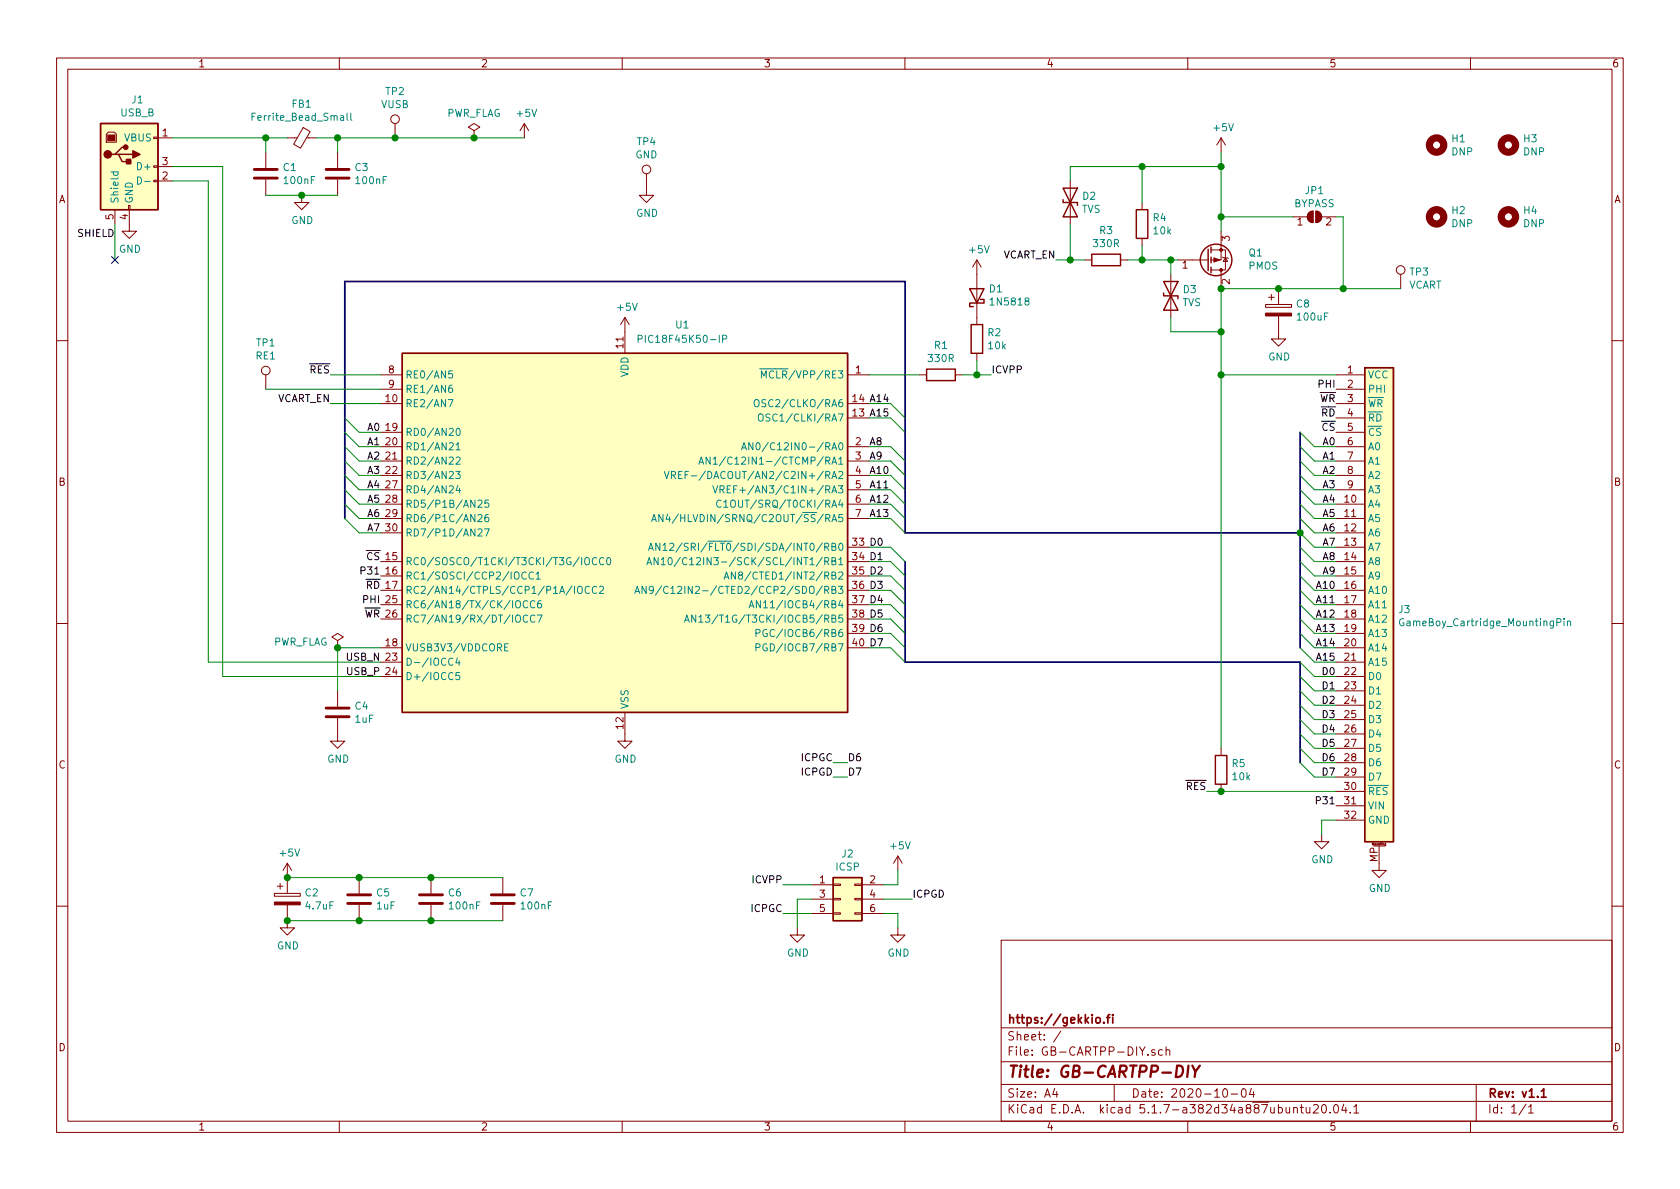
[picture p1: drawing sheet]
<svg xmlns="http://www.w3.org/2000/svg" width="297mm" height="210mm" viewBox="0 0 297 210" stroke-linecap="round" stroke-linejoin="round" font-family="sans-serif">
<g fill="none" stroke="#840000" stroke-width=".18">
<path d="M10 10.3h277v189.9h-277zM12 12.2h273v186.1h-273zM60 10.3v1.9M110 10.3v1.9M160 10.3v1.9M210 10.3v1.9M260 10.3v1.9M19.2 23.4h1l.4 .3v1.4h-1.8v-1.4zM20.3 37.1v2.5M22.7 36.3h.3v.8h-.3zM22.9 37.1v3.8h1.2l-1.2 1.3-1.3-1.3h1.3M27.2 31.9h.7v.2h-.7z"/>
<path d="M27.2 29.3h.7v.3h-.7zM27.2 24.3h.7v.2h-.7zM27.9 24.4h2.6M27.9 32h2.6M27.9 29.5h2.6M47 26.9v2.8M47 31.7v2.8M50.8 24.4h1.8M53.3 34.5v1.3h1.3l-1.3 1.3-1.2-1.3h1.2M53.6 22.5l1.2 .8-1.7 2.9-1.2-.7zM54.2 24.4h1.7M59.7 26.9v2.8"/>
<path d="M59.7 31.7v2.8M69.8 21.8v2.6M83.8 23.1l1-.6-1-.7-1 .7 1 .6v1.3M83.8 24.4h.1M92.7 21.8l-.8 1.3M92.7 21.8v2.6M92.7 21.8l.8 1.3M114.3 30.7v3.8h1.3l-1.3 1.3-1.3-1.3h1.3M189.2 32v7.6M201.9 35.8v1.3M215.9 24.4v2.5M215.9 24.4l-.8 1.2"/>
<path d="M215.9 24.4l.8 1.2M228.6 38.3h2.5M231.4 37.7l.4-.3 .4-.1v2.1a1.03 1.03 0 0 1-1-.6 1.03 1.03 0 0 1 .2-1.1zM232.7 37.3a1.02 1.02 0 0 1 1 1 1.02 1.02 0 0 1-1 1.1zM233.7 38.3h2.5M110.5 56.1l-.8 1.3M110.5 56.1v6.4M110.5 56.1l.8 1.3M172.7 46v11.4M172.7 46l-.7 1.2M172.7 46l.8 1.2M191.8 46h1.2"/>
<path d="M198.1 46h1.3M201.9 42.2v1.2M207 48.5v7.6M208.3 46h5.3M214.1 44.2h2.6v3.5h-2.6M215.9 40.9v5.1h-1.8M215.9 47.7v3.3M216.2 45.5l.1 .1h.7l.2 .1M216.7 45.6l.3 .6h-.7zM223.8 53.8h4.5v.6h-4.5zM224.3 52.6h1M224.8 52.1v1"/>
<path d="M226.1 55.9v4h1.2l-1.2 1.3-1.3-1.3h1.3M226.1 51v2.8M247.6 48.5v2.5M10 60.2h2M47 66.3v2.5M67.3 66.3h3.8M67.3 71.4h3.8M67.3 76.4h3.8M67.3 79h3.8M67.3 68.8h3.8M149.9 66.3h3.8M149.9 71.4h3.8"/>
<path d="M149.9 73.9h3.8M149.9 79h3.8M162.6 66.3h1.2M168.9 66.3h1.3M172.7 62.5v1.2M236.2 66.3h5.1M236.2 71.4h5.1M236.2 73.9h5.1M236.2 76.4h5.1M236.2 79h5.1M236.2 68.8h5.1M285 60.2h2"/>
<path d="M67.3 99.3h3.8M67.3 81.5h3.8M67.3 84.1h3.8M67.3 86.6h3.8M67.3 89.1h3.8M67.3 91.7h3.8M67.3 94.2h3.8M149.9 99.3h3.8M149.9 81.5h3.8M149.9 84.1h3.8M149.9 86.6h3.8M149.9 89.1h3.8"/>
<path d="M149.9 91.7h3.8M149.9 96.8h3.8M236.2 99.3h5.1M236.2 81.5h5.1M236.2 84.1h5.1M236.2 86.6h5.1M236.2 89.1h5.1M236.2 91.7h5.1M236.2 94.2h5.1M236.2 96.8h5.1M10 110.3h2M59.7 113.3l1-.7-1-.6-1 .6 1 .7v1.2"/>
<path d="M59.7 114.5h.1M67.3 101.8h3.8M67.3 104.4h3.8M67.3 114.5h3.8M67.3 117.1h3.8M67.3 119.6h3.8M67.3 106.9h3.8M67.3 109.5h3.8M149.9 101.8h3.8M149.9 104.4h3.8M149.9 114.5h3.8M149.9 106.9h3.8"/>
<path d="M149.9 109.5h3.8M149.9 112h3.8M236.2 101.8h5.1M236.2 104.4h5.1M236.2 114.5h5.1M236.2 117.1h5.1M236.2 119.6h5.1M236.2 106.9h5.1M236.2 109.5h5.1M236.2 112h5.1M285 110.3h2M59.7 127v4.1h1.3l-1.3 1.2-1.3-1.2h1.3"/>
<path d="M59.7 122.2v2.8M110.5 126v5.1h1.3l-1.3 1.2-1.3-1.2h1.3M215.9 132.3v1.3M215.9 138.7v1.2M236.2 122.2h5.1M236.2 124.7h5.1M236.2 127.2h5.1M236.2 129.8h5.1M236.2 132.3h5.1M236.2 134.9h5.1M236.2 137.4h5.1M236.2 139.9h5.1"/>
<path d="M48.5 158h4.6v.5h-4.6zM49 156.7h1M49.5 156.2v1M50.8 152.6v5.4M50.8 152.6l-.8 1.3M50.8 152.6l.8 1.3M63.5 155.2v2.8M76.2 155.2v2.8M88.9 155.2v2.8M143.5 156.5h3.8M143.5 159h3.8M147.3 156.3h1.3v.3h-1.3z"/>
<path d="M147.3 158.9h1.3v.2h-1.3zM151.1 156.3h1.3v.3h-1.3zM151.1 158.9h1.3v.2h-1.3zM152.4 156.5h3.8M152.4 159h3.8M158.7 151.4l-.7 1.2M158.7 151.4v2.5M158.7 151.4l.8 1.2M233.7 147.6v1.2h1.2l-1.2 1.3-1.3-1.3h1.3M236.2 142.5h5.1M236.2 145h5.1M242.8 149.6h2.1"/>
<path d="M243.8 149.6v4.3h1.3l-1.3 1.3-1.2-1.3h1.2M245 149.4l-.2-.1 .1-.1h.1v.3h-.1M10 160.2h2M50.8 160v4.1h1.3l-1.3 1.2-1.3-1.2h1.3M63.5 160v2.8M76.2 160v2.8M88.9 160v2.8M141 164.1v1.2h1.2l-1.2 1.3-1.3-1.3h1.3M143.5 161.5h3.8M147.3 161.4h1.3v.3h-1.3zM151.1 161.4h1.3v.3h-1.3zM152.4 161.5h3.8"/>
<path d="M158.7 164.1v1.2h1.3l-1.3 1.3-1.2-1.3h1.2M177 166.3h108v32h-108zM285 160.2h2M60 198.3v1.9M110 198.3v1.9M160 198.3v1.9M177 194.8h108M177 191.8h108M177 187.8h108M177 181.8h108M186.5 192.5l-.4 1h1M186.8 193v1"/>
<path d="M187.6 182.3l-1.3 2M197 191.8v3M204.2 185.7a.37 .37 0 0 0-.6 .1l.1 .2 .5 .2 .1 .1-.3 .3-.4-.1M205.5 185.7l-.4-.1-.3 .3 .1 .6 .2 .1 .4-.1M206.2 185.7a.37 .37 0 0 1 .6 .1v.8M206.2 185.1v1.5M210 198.3v1.9M216.3 192.7l.4-.2a.94 .94 0 0 1 0 1.5 .79 .79 0 0 1-.4-1.3zM217.7 193.5h1.1M219.6 192.7l.4-.2a.94 .94 0 0 1 0 1.5 .82 .82 0 0 1-.4-1.3zM221.3 192.5l-.4 1h.9M221.6 193v1"/>
<path d="M228.7 196l.1-.1a.37 .37 0 0 1 .6 .1v.8M228.7 195.8v1M229.9 195.8h.6M230.1 195.3v1.3l.4 .2M230.9 195.8v.8a.39 .39 0 0 0 .7 .1M231.6 195.8v1M232.2 195.5l.2-.2h.4l.2 .2 .1 .3-.9 1h.9M233.8 195.5l.2-.2a.8 .8 0 0 1 .5 .8 .8 .8 0 0 1-.5 .7l-.2-.1-.1-.4zM235.2 196.7v.1M235.9 195.5l.2-.2a.81 .81 0 0 1 .6 .6 .81 .81 0 0 1-.3 .8l-.1 .1a.79 .79 0 0 1-.4-1.3zM237.6 195.2l-.4 1.1h1M237.9 195.8v1"/>
<path d="M238.7 196.7v.1M239.4 195.8l.4-.5v1.5M239.4 196.8h.8M260 198.3v1.9M261 191.8v6.5M269.8 195.2l-1.2 2M270.3 195.8l.4-.5v1.5M270.3 196.8h.8"/>
<circle cx="69.8" cy="21.1" r=".76"/>
<circle cx="114.3" cy="30" r=".76"/>
<circle cx="247.6" cy="47.7" r=".76"/>
<circle cx="47" cy="65.5" r=".76"/>
</g>
<path d="M195.7 179.9h.5M196.2 179.4l-.3 .2v1.3M196.7 179.4v.2M196.7 179.9v1M193.8 180.1l.2-.2 .5 .2v.7l-.3 .1-.4-.1zM195.2 180.8v.1M272.5 193l.4-.5v1.5M272.5 194h.9" fill="none" stroke="#840000" stroke-width=".3"/>
<path d="M208.1 188.4a.98 .98 0 0 1 1.1 .6 .98 .98 0 0 1-.3 1.2l-.5 .2h-.5zM210.1 188.4l-.2 2M210.8 188.4l.6 1.1 .7-1.1M211.4 189.5l-.2 .9" fill="none" stroke="#840000" stroke-width=".41"/>
<g fill="none" stroke="#008484" stroke-width=".18">
<path d="M19.6 30.4h1.3M20.1 30.4l-.1 .4 .3 .2 .5-.1v-.5M24.3 31.3a.64 .64 0 0 1 .7 .6 .64 .64 0 0 1-.7 .7zM25.6 32.1h.9M44.6 20.6h.4M45.2 20h-.6v1.3M61.4 20v1.1l.1 .2M62 20v1.1l.2 .2M112.8 59.9l.7-.1v-.4l-.7-.1v1.2M127.8 59.9l.6-.1v-.4l-.1-.1h-.5v1.2M79.2 70.7h.9l-.5 1.2M79.9 68.1l-.3 .1a.87 .87 0 0 0 0 1.2l.4-.1v-.6l-.4-.1-.3 .3"/>
<path d="M80 65.6h-.6l-.1 .6 .2-.1 .5 .1v.5l-.2 .1-.5-.1M80.6 78.6l.4-.3v1.2M80.6 79.5h.8M80.8 75.9l.1-.2a.69 .69 0 0 1 .5 .7 .69 .69 0 0 1-.5 .6l-.2-.2-.1-.3zM131.1 79.5l.4-1.2 .5 1.2M131.2 79.2h.7M133.1 78.3v1.2l-.7-1.2v1.2M133.5 70.7h.2a.47 .47 0 0 1 .5 .4l-.1 .6-.2 .2h-.4a.93 .93 0 0 1 0-1.2zM133.8 78.4l.2-.1a.67 .67 0 0 1 .4 .6 .67 .67 0 0 1-.4 .6l-.3-.4zM134.1 73.4a.45 .45 0 0 1 .8 0 .88 .88 0 0 1-.3 1.1l-.3-.1a1.07 1.07 0 0 1-.2-1zM134.3 65.2h1.5M134.6 66.8v-1.2l.5 .9 .4-.9v1.2"/>
<path d="M80.6 83.4h.8l-.5 .4 .4 .2v.5l-.2 .1-.5-.1M80.6 80.9l.5-.1 .3 .4-.1 .2-.7 .7h.8M80.9 85.8l-.3 .9h.8M81.3 86.3v.9M84.5 88.6l.5-.2 .2 .4-.7 .9h.7M84.5 91.1l.5-.1 .2 .3-.7 .9h.7M84.5 93.6l.5-.1 .2 .4-.7 .9h.7M85.7 93.5h.8l-.5 1.3M86.3 91l-.3 .1a.87 .87 0 0 0 0 1.1l.4-.1v-.5l-.4-.1-.3 .2M86.4 88.4h-.6l-.1 .6 .2-.1 .4 .1 .1 .6-.2 .1-.5-.1M103.5 98.8l.2-.2a.44 .44 0 0 1 .5 .4v.7l-.3 .2-.3-.1a1 1 0 0 1-.1-1zM105.5 98.7a.5 .5 0 0 0-.6 0 .5 .5 0 0 0-.2 .6 .45 .45 0 0 0 .3 .5 .45 .45 0 0 0 .5-.1"/>
<path d="M106.8 98.7a.5 .5 0 0 0-.7 0 .5 .5 0 0 0-.1 .6 .45 .45 0 0 0 .2 .5 .45 .45 0 0 0 .6-.1M107.4 98.7l.1-.1a.67 .67 0 0 1 .5 .6 .67 .67 0 0 1-.5 .7l-.1-.2-.1-.3zM114.4 99.9l.4-1.3 .4 1.3M114.5 99.5h.6M114.7 97.3l.4-1.2 .4 1.2M114.8 97h.6M115.2 92.2l.4-1.2 .5 1.2M115.3 91.9h.7M116.4 98.6v1.3l-.8-1.3v1.3M116.7 96.1v1.2l-.7-1.2v1.2M116.9 99l.4-.4v1.3M116.9 99.9h.7"/>
<path d="M117.2 96.4l.4-.3v1.2M117.2 91v1.2l-.7-1.2v1.2M117.2 97.3h.7M117.4 83.4l.5 1.2 .4-1.2M118.1 90.9l-.3 .9h.7M118.2 98.7l.2-.1a.67 .67 0 0 1 .5 .6 .67 .67 0 0 1-.5 .7l-.3-.5zM118.4 91.4v.8M118.4 96.2l.5-.1 .3 .3-.8 .9h.8M118.7 84h.6l.2-.2-.1-.3-.2-.1h-.5v1.2M119 84l.5 .6M119.9 90.9l-1.1 1.7M120 84h.4"/>
<path d="M120.3 98.5l-1.1 1.7M120.6 83.4h-.6v1.2h.6M120.6 96l-1.1 1.6M121.1 84h.5M121.7 83.4h-.6v1.2M123.6 82.1l.4-1.3 .4 1.3M123.7 81.7h.6M125.6 80.8v1.3l-.8-1.3v1.3M126 85.9l.5 1.3 .4-1.3M126.1 81.2l.4-.4v1.3M126.1 82.1h.7M127.3 86.6l.6-.1 .1-.2v-.3l-.2-.1h-.5v1.3"/>
<path d="M127.5 88.6a.6 .6 0 0 0-.8 .4 .6 .6 0 0 0 .6 .7l.2-.1M127.6 86.6l.4 .6M128 88.8l.3-.4v1.3M128 89.7h.7M128.3 80.8l-1.1 1.6M128.6 86.5h.4M129.2 85.9h-.6v1.3h.6M80.1 116.5a.5 .5 0 0 0-.6 0 .5 .5 0 0 0-.2 .6 .45 .45 0 0 0 .3 .5 .45 .45 0 0 0 .5-.1M80.9 116.3l-.3 .9h.8M81.2 116.8v.8M81.3 118.9h-.7v.6l.2-.1 .5 .1v.6l-.2 .1-.5-.1M89.2 114.4h.5"/>
<path d="M89.8 113.8h-.6v1.3h.6M93 101.3a.6 .6 0 0 0-.8 .4 .6 .6 0 0 0 .6 .7l.2-.1M93.3 106.3a.51 .51 0 0 0-.6 0 .51 .51 0 0 0-.2 .7 .46 .46 0 0 0 .3 .4 .46 .46 0 0 0 .5 0M93.3 108.9a.51 .51 0 0 0-.6 0 .51 .51 0 0 0-.2 .6 .46 .46 0 0 0 .3 .5 .46 .46 0 0 0 .5-.1M94.3 101.3a.6 .6 0 0 0-.8 .4 .6 .6 0 0 0 .6 .7l.2-.1M94.6 106.3a.51 .51 0 0 0-.7 0 .51 .51 0 0 0-.1 .7 .46 .46 0 0 0 .2 .4 .46 .46 0 0 0 .6 0M94.6 108.9a.51 .51 0 0 0-.7 0 .51 .51 0 0 0-.1 .6 .46 .46 0 0 0 .2 .5 .46 .46 0 0 0 .6-.1M94.8 101.5l.3-.4v1.3M94.8 102.4h.7M95 108.8h.8l-.5 1.2M95.6 106.2l-.3 .1a.87 .87 0 0 0 0 1.2l.4-.1v-.6l-.4-.1-.3 .3M102.2 103.9l.2-.2a.44 .44 0 0 1 .5 .4v.7l-.2 .1h-.4a1 1 0 0 1-.1-1z"/>
<path d="M104.2 103.8a.5 .5 0 0 0-.6 0 .5 .5 0 0 0-.1 .6 .45 .45 0 0 0 .2 .5 .45 .45 0 0 0 .5-.1M105.5 103.8a.5 .5 0 0 0-.6 0 .5 .5 0 0 0-.2 .6 .45 .45 0 0 0 .3 .5 .45 .45 0 0 0 .5-.1M106 103.8l.5-.1 .2 .3v.2l-.8 .7h.8M112.2 104.9l.5-1.2 .4 1.2M112.4 104.6h.6M114.2 103.7v1.2l-.7-1.2v1.2M115.5 104.2l-.2 .3-.4-.1-.1-.2v-.3l.2-.2h.3l.2 .2a.88 .88 0 0 1-.2 1h-.4M117 103.6l-1.1 1.7M118.1 103.8a.6 .6 0 0 0-.8 .4 .6 .6 0 0 0 .6 .7l.2-.1M121 110l.4-1.2 .5 1.2M121.1 109.7h.6M123 108.8v1.2l-.7-1.2v1.2"/>
<path d="M123.6 109.1l.3-.3v1.2M123.6 110h.7M124.7 108.8h.8l-.4 .4 .3 .2 .1 .4-.3 .2-.5-.1M128 102.4l.4-1.3 .5 1.3M128.2 102.1h.6M130 101.1v1.3l-.7-1.3v1.3M132.5 107.5l.4-1.3 .4 1.3M132.6 107.1h.6M133.7 112l.6-.1 .1-.2-.1-.3-.2-.1h-.4v1.3M133.7 114.5l.6-.1 .1-.1-.1-.3-.2-.2h-.4v1.3M134.4 106.2v1.3l-.7-1.3v1.3M135.6 111.4a.59 .59 0 0 0-.7 .5 .59 .59 0 0 0 .7 .6l.1-.5h-.3"/>
<path d="M135.6 113.9a.59 .59 0 0 0-.7 .6 .59 .59 0 0 0 .7 .6l.1-.5h-.3M248.2 109.5a.59 .59 0 0 0-.8 .5 .59 .59 0 0 0 .8 .6v-.5h-.2M275.3 110.1l.6-.1v-.5l-.6-.1v1.3M276.5 109.4v.1M276.5 109.8v.9M277.1 110l.2-.2 .3 .1 .1 .8M277.1 109.8v.9"/>
</g>
<g fill="#ffffc2" stroke="#ffffc2" stroke-width=".18">
<path d="M17.8 21.8h10.1v15.3h-10.1z"/>
<path d="M71.1 62.5h78.8v63.5h-78.8z"/>
<path d="M147.3 155.2h5.1v7.6h-5.1z"/>
<path d="M241.3 65h5.1v83.8h-5.1z"/>
</g>
<g fill="none" stroke="#840000" stroke-width=".25">
<path d="M17.8 21.8h10.1v15.3h-10.1zM20.3 27.3h.7l.6 1.3h1.3M21 27.3h2.5M22.2 26h-.6l-1.3 1.3h-.6M188 35.3v.5h2.5v.5M188 33.3l2.5 5h-2.5l2.5-5zM200.9 37.1h2v5.1h-2zM171.4 51h2.6l-1.3 2.6zM171.7 57.4h2v5.1h-2zM173.4 53h.6v.6h-2.6v.6h.7M193 45h5.1v2h-5.1zM205.7 51.8v.5h2.6v.5"/>
<path d="M205.7 49.8l2.6 5.1h-2.6l2.6-5.1zM213.6 44.1v3.8M214.1 43.7v1M214.1 45.5v1M214.1 47.2v1.1M71.1 62.5h78.8v63.5h-78.8zM163.8 65.3h5.1v2h-5.1zM241.3 65h5.1v83.8h-5.1zM214.9 133.6h2v5.1h-2zM147.3 155.2h5.1v7.6h-5.1z"/>
<circle cx="215" cy="46" r="2.79"/>
</g>
<g fill="#840000" stroke="#840000" stroke-width=".25">
<path d="M22.4 28.2h.7v.8h-.7z"/>
<path d="M23.5 26.7l1.3 .6-1.3 .6z"/>
<circle cx="19" cy="27.3" r=".63"/>
<circle cx="22.2" cy="26" r=".38"/>
</g>
<g fill="#840000" stroke="#840000" stroke-width=".18">
<path d="M19 23.9h1.3v1h-1.3z"/>
<path d="M223.8 55.4h4.5v.5h-4.5z"/>
<path d="M48.5 159.5h4.6v.5h-4.6z"/>
<path d="M214.6 45.6l1 .4-1 .3z"/>
<path d="M231.4 37.7l.4-.3 .4-.1v2.1a1.03 1.03 0 0 1-1-.6 1.03 1.03 0 0 1 .2-1.1z"/>
<path d="M232.7 37.3a1.02 1.02 0 0 1 1 1 1.02 1.02 0 0 1-1 1.1z"/>
<circle cx="215.9" cy="44.2" r=".25"/>
<circle cx="215.9" cy="47.7" r=".25"/>
</g>
<path d="M45 31.5h4M45 30h4M57.7 31.5h4M57.7 30h4M57.7 126.7h4M57.7 125.2h4M61.5 159.8h4M61.5 158.2h4M74.2 159.8h4M74.2 158.2h4M86.9 159.8h4M86.9 158.2h4" fill="none" stroke="#840000" stroke-width=".51"/>
<g fill="none" stroke="#840000" stroke-width="1.3">
<circle cx="254" cy="25.6" r="1.27"/>
<circle cx="254" cy="38.3" r="1.27"/>
<circle cx="266.7" cy="25.6" r="1.27"/>
<circle cx="266.7" cy="38.3" r="1.27"/>
</g>
<path d="M229.9 76.4v38.1M61 91.7v-41.9h99v44.4h69.9M160 99.3v17.8h69.9v17.8" fill="none" stroke="#000084" stroke-width=".3"/>
<g fill="none" stroke="#008400" stroke-width=".18">
<path d="M20.3 39.6v6.4M30.5 29.5h8.9v90.1h27.9M30.5 32h6.3v85.1h30.5M30.5 24.4h20.3M47 34.5h12.7M47 24.4v2.5M55.9 24.4h36.8M59.7 24.4v2.5M189.2 39.6v6.4M201.9 29.5v6.3M215.9 29.5h-26.7v2.5M215.9 26.9v14"/>
<path d="M215.9 38.3h12.7M236.2 38.3h1.3v12.7M186.7 46h5.1M199.4 46h8.9M201.9 43.4v2.6M207 56.1v2.6h8.9M207 46v2.5M247.6 51h-31.7v81.3M47 68.8h20.3M58.4 71.4h8.9M58.4 66.3h8.9M61 79l2.5 2.5h3.8"/>
<path d="M61 76.4l2.5 2.6h3.8M61 73.9l2.5 2.5h3.8M153.7 79h3.8l2.5 2.5M153.7 73.9h3.8l2.5 2.5M153.7 71.4h3.8l2.5 2.5M153.7 66.3h8.9M170.2 66.3h5.1M172.7 63.7v2.6M215.9 66.3h20.3M229.9 79l2.5 2.5h3.8M229.9 76.4l2.5 2.6h3.8M61 84.1l2.5 2.5h3.8"/>
<path d="M61 81.5l2.5 2.6h3.8M61 86.6l2.5 2.5h3.8M61 91.7l2.5 2.5h3.8M61 89.1l2.5 2.6h3.8M153.7 86.6h3.8l2.5 2.5M153.7 84.1h3.8l2.5 2.5M153.7 81.5h3.8l2.5 2.6M153.7 99.3h3.8l2.5 2.5M153.7 89.1h3.8l2.5 2.6M153.7 96.8h3.8l2.5 2.5M153.7 91.7h3.8l2.5 2.5M229.9 84.1l2.5 2.5h3.8"/>
<path d="M229.9 81.5l2.5 2.6h3.8M229.9 96.8l2.5 2.5h3.8M229.9 86.6l2.5 2.5h3.8M229.9 94.2l2.5 2.6h3.8M229.9 91.7l2.5 2.5h3.8M229.9 89.1l2.5 2.6h3.8M229.9 99.3l2.5 2.5h3.8M67.3 114.5h-7.6v7.7M153.7 114.5h3.8l2.5 2.6M153.7 112h3.8l2.5 2.5M153.7 109.5h3.8l2.5 2.5M153.7 106.9h3.8l2.5 2.6"/>
<path d="M153.7 104.4h3.8l2.5 2.5M153.7 101.8h3.8l2.5 2.6M229.9 114.5l2.5 2.6h3.8M229.9 117.1l2.5 2.5h3.8M229.9 112l2.5 2.5h3.8M229.9 109.5l2.5 2.5h3.8M229.9 106.9l2.5 2.6h3.8M229.9 104.4l2.5 2.5h3.8M229.9 101.8l2.5 2.6h3.8M229.9 119.6l2.5 2.6h3.8M147.3 137.4h2.6M147.3 134.9h2.6"/>
<path d="M213.4 139.9h22.8M229.9 134.9l2.5 2.5h3.8M229.9 132.3l2.5 2.6h3.8M229.9 129.8l2.5 2.5h3.8M229.9 122.2l2.5 2.5h3.8M229.9 124.7l2.5 2.5h3.8M229.9 127.2l2.5 2.6h3.8M50.8 155.2h38.1M138.4 156.5h5.1M143.5 159h-2.5v5.1M156.2 159h5.1M158.7 153.9v2.6h-2.5"/>
<path d="M236.2 145h-2.5v2.6M50.8 162.8h38.1M138.4 161.5h5.1M156.2 161.5h2.5v2.6"/>
</g>
<g fill="#008400" stroke="#008400" stroke-width=".25">
<circle cx="69.9" cy="24.4" r=".51"/>
<circle cx="215.9" cy="66.3" r=".51"/>
<circle cx="215.9" cy="38.3" r=".51"/>
<circle cx="83.8" cy="24.4" r=".51"/>
<circle cx="215.9" cy="139.9" r=".51"/>
<circle cx="201.9" cy="46" r=".51"/>
<circle cx="59.7" cy="114.5" r=".51"/>
<circle cx="226.1" cy="51" r=".51"/>
<circle cx="215.9" cy="51" r=".51"/>
<circle cx="63.5" cy="155.2" r=".51"/>
<circle cx="76.2" cy="155.2" r=".51"/>
<circle cx="59.7" cy="24.4" r=".51"/>
<circle cx="47" cy="24.4" r=".51"/>
<circle cx="50.8" cy="162.8" r=".51"/>
<circle cx="50.8" cy="155.2" r=".51"/>
<circle cx="53.3" cy="34.5" r=".51"/>
<circle cx="229.9" cy="94.2" r=".51"/>
<circle cx="189.2" cy="46" r=".51"/>
<circle cx="237.5" cy="51" r=".51"/>
<circle cx="215.9" cy="29.5" r=".51"/>
<circle cx="172.7" cy="66.3" r=".51"/>
<circle cx="76.2" cy="162.8" r=".51"/>
<circle cx="207" cy="46" r=".51"/>
<circle cx="63.5" cy="162.8" r=".51"/>
<circle cx="215.9" cy="58.7" r=".51"/>
<circle cx="201.9" cy="29.5" r=".51"/>
</g>
<path d="M19.7 45.4l1.2 1.2M20.9 45.4l-1.2 1.2" fill="none" stroke="#000084" stroke-width=".18"/>
<text font-size="2.8" fill="#840000" x="178" y="190.5">Title: GB-CARTPP-DIY</text>
<g font-size="2.1" fill="#840000">
<text x="178" y="184">Sheet: /</text>
<text x="178" y="181">https://gekkio.fi</text>
<text x="178" y="186.7">File: GB-CARTPP-DIY.sch</text>
<text x="178" y="196.9">KiCad E.D.A. kicad 5.1.7-a382d34a887ubuntu20.04.1</text>
<text x="178" y="194.1">Size: A4</text>
<text x="200" y="194.1">Date: 2020-10-04</text>
<text x="263" y="194.1">Rev: v1.1</text>
<text x="263" y="196.9">Id: 1/1</text>
</g>
<g font-size="1.8" fill="#840000">
<text x="35" y="11.9">1</text>
<text x="85" y="11.9">2</text>
<text x="135" y="11.9">3</text>
<text x="185" y="11.9">4</text>
<text x="235" y="11.9">5</text>
<text x="285" y="11.9">6</text>
<text x="28.7" y="24.1">1</text>
<text x="28.7" y="29.2">3</text>
<text x="10.4" y="35.9">A</text>
<text x="28.7" y="31.7">2</text>
<text x="285.4" y="35.9">A</text>
<text x="20.1" y="38.8" transform="rotate(-90 20.1 38.8)">5</text>
<text x="22.6" y="38.8" transform="rotate(-90 22.6 38.8)">4</text>
<text x="229.4" y="39.9">1</text>
<text x="234.5" y="39.9">2</text>
<text x="209.1" y="47.5">1</text>
<text x="217.4" y="42.6" transform="rotate(-90 217.4 42.6)">3</text>
<text x="217.4" y="50.3" transform="rotate(-90 217.4 50.3)">2</text>
<text x="110.2" y="61.5" transform="rotate(-90 110.2 61.5)">11</text>
<text x="68.2" y="71.1">10</text>
<text x="68.7" y="66">8</text>
<text x="68.7" y="68.6">9</text>
<text x="151.3" y="66">1</text>
<text x="238.3" y="66">1</text>
<text x="238.3" y="68.6">2</text>
<text x="238.3" y="71.1">3</text>
<text x="68.2" y="76.2">19</text>
<text x="238.3" y="73.7">4</text>
<text x="238.3" y="76.2">5</text>
<text x="68.2" y="78.7">20</text>
<text x="68.2" y="81.3">21</text>
<text x="68.2" y="83.8">22</text>
<text x="151.3" y="78.7">2</text>
<text x="151.3" y="81.3">3</text>
<text x="151.3" y="83.8">4</text>
<text x="238.3" y="78.7">6</text>
<text x="238.3" y="81.3">7</text>
<text x="238.3" y="83.8">8</text>
<text x="10.4" y="85.9">B</text>
<text x="68.2" y="86.4">27</text>
<text x="68.2" y="88.9">28</text>
<text x="151.3" y="86.4">5</text>
<text x="151.3" y="88.9">6</text>
<text x="237.8" y="88.9">10</text>
<text x="238.3" y="86.4">9</text>
<text x="285.4" y="85.9">B</text>
<text x="68.2" y="91.4">29</text>
<text x="68.2" y="94">30</text>
<text x="151.3" y="91.4">7</text>
<text x="237.8" y="91.4">11</text>
<text x="237.8" y="94">12</text>
<text x="68.2" y="101.6">16</text>
<text x="237.8" y="96.5">13</text>
<text x="237.8" y="99.1">14</text>
<text x="237.8" y="101.6">15</text>
<text x="237.8" y="104.1">16</text>
<text x="237.8" y="106.7">17</text>
<text x="237.8" y="109.2">18</text>
<text x="237.8" y="111.8">19</text>
<text x="68.2" y="114.3">18</text>
<text x="237.8" y="114.3">20</text>
<text x="237.8" y="116.8">21</text>
<text x="237.8" y="119.4">22</text>
<text x="237.8" y="121.9">23</text>
<text x="237.8" y="124.5">24</text>
<text x="110.2" y="128.8" transform="rotate(-90 110.2 128.8)">12</text>
<text x="237.8" y="127">25</text>
<text x="237.8" y="129.5">26</text>
<text x="10.4" y="135.9">C</text>
<text x="237.8" y="132.1">27</text>
<text x="237.8" y="134.6">28</text>
<text x="237.8" y="137.2">29</text>
<text x="285.4" y="135.9">C</text>
<text x="237.8" y="139.7">30</text>
<text x="237.8" y="142.2">31</text>
<text x="237.8" y="144.8">32</text>
<text x="243.6" y="152.4" transform="rotate(-90 243.6 152.4)">MP</text>
<text x="144.9" y="156.2">1</text>
<text x="144.9" y="158.7">3</text>
<text x="144.9" y="161.3">5</text>
<text x="153.8" y="156.2">2</text>
<text x="153.8" y="158.7">4</text>
<text x="153.8" y="161.3">6</text>
<text x="10.4" y="185.9">D</text>
<text x="285.4" y="185.9">D</text>
<text x="35" y="199.9">1</text>
<text x="85" y="199.9">2</text>
<text x="135" y="199.9">3</text>
<text x="185" y="199.9">4</text>
<text x="235" y="199.9">5</text>
<text x="285" y="199.9">6</text>
</g>
<g font-size="1.8" fill="#008484">
<text x="68.2" y="16.8">TP2</text>
<text x="21.3" y="20.6">USB_B</text>
<text x="23.3" y="18.3">J1</text>
<text x="45.1" y="21.4">Ferrite_Bead_Small</text>
<text x="51.7" y="19">FB1</text>
<text x="67.4" y="19.1">VUSB</text>
<text x="78.9" y="20.7">PWR_FLAG</text>
<text x="91.5" y="20.7">+5V</text>
<text x="214.7" y="23.2">+5V</text>
<text x="22" y="25">VBUS</text>
<text x="112.3" y="28">GND</text>
<text x="112.7" y="25.7">TP4</text>
<text x="256.7" y="27.5">DNP</text>
<text x="256.8" y="25.2">H1</text>
<text x="269.4" y="27.5">DNP</text>
<text x="269.5" y="25.2">H3</text>
<text x="24.6" y="30.1">D+</text>
<text x="50.1" y="30.2">C1</text>
<text x="50.4" y="32.6">100nF</text>
<text x="62.8" y="30.2">C3</text>
<text x="63.1" y="32.6">100nF</text>
<text x="191.5" y="35.3">D2</text>
<text x="230.8" y="34.3">JP1</text>
<text x="21" y="36.1" transform="rotate(-90 21 36.1)">Shield</text>
<text x="23.5" y="36.1" transform="rotate(-90 23.5 36.1)">GND</text>
<text x="51.5" y="39.6">GND</text>
<text x="112.5" y="38.3">GND</text>
<text x="191.3" y="37.6">TVS</text>
<text x="194.5" y="41.4">R3</text>
<text x="203.9" y="39.1">R4</text>
<text x="204" y="41.4">10k</text>
<text x="228.8" y="36.6">BYPASS</text>
<text x="256.7" y="40.2">DNP</text>
<text x="256.8" y="37.9">H2</text>
<text x="269.4" y="40.2">DNP</text>
<text x="269.5" y="37.9">H4</text>
<text x="21" y="44.7">GND</text>
<text x="171.5" y="44.8">+5V</text>
<text x="193.5" y="43.7">330R</text>
<text x="220.8" y="47.7">PMOS</text>
<text x="220.9" y="45.4">Q1</text>
<text x="175" y="51.7">D1</text>
<text x="209.2" y="51.8">D3</text>
<text x="249" y="51">VCART</text>
<text x="249.3" y="48.7">TP3</text>
<text x="109.3" y="55">+5V</text>
<text x="119.5" y="58.1">U1</text>
<text x="174.7" y="59.5">R2</text>
<text x="175.4" y="54">1N5818</text>
<text x="209" y="54.1">TVS</text>
<text x="229.3" y="54.4">C8</text>
<text x="229.5" y="56.7">100uF</text>
<text x="45.3" y="63.6">RE1</text>
<text x="45.4" y="61.3">TP1</text>
<text x="113.9" y="60.6">PIC18F45K50-IP</text>
<text x="164.3" y="64">330R</text>
<text x="165.3" y="61.7">R1</text>
<text x="174.8" y="61.8">10k</text>
<text x="224.2" y="63.7">GND</text>
<text x="71.6" y="66.9">RE0/AN5</text>
<text x="71.6" y="69.5">RE1/AN6</text>
<text x="111.1" y="66.7" transform="rotate(-90 111.1 66.7)">VDD</text>
<text x="136.3" y="66.9">MCLR/VPP/RE3</text>
<text x="241.8" y="66.9">VCC</text>
<text x="241.8" y="69.5">PHI</text>
<text x="71.6" y="72">RE2/AN7</text>
<text x="71.6" y="77.1">RD0/AN20</text>
<text x="135" y="72">OSC2/CLKO/RA6</text>
<text x="135.9" y="74.5">OSC1/CLKI/RA7</text>
<text x="241.8" y="72">WR</text>
<text x="241.8" y="74.5">RD</text>
<text x="241.8" y="77.1">CS</text>
<text x="71.6" y="79.6">RD1/AN21</text>
<text x="71.6" y="82.2">RD2/AN22</text>
<text x="127.9" y="82.2">AN1/C12IN1-/CTCMP/RA1</text>
<text x="134.7" y="79.6">AN0/C12IN0-/RA0</text>
<text x="241.8" y="79.6">A0</text>
<text x="241.8" y="82.2">A1</text>
<text x="71.6" y="84.7">RD3/AN23</text>
<text x="71.6" y="87.2">RD4/AN24</text>
<text x="71.6" y="89.8">RD5/P1B/AN25</text>
<text x="122.4" y="84.7">VREF-/DACOUT/AN2/C2IN+/RA2</text>
<text x="129.4" y="89.8">C1OUT/SRQ/T0CKI/RA4</text>
<text x="130" y="87.2">VREF+/AN3/C1IN+/RA3</text>
<text x="241.8" y="89.8">A4</text>
<text x="241.8" y="84.7">A2</text>
<text x="241.8" y="87.2">A3</text>
<text x="71.6" y="92.3">RD6/P1C/AN26</text>
<text x="71.6" y="94.9">RD7/P1D/AN27</text>
<text x="119.8" y="92.3">AN4/HLVDIN/SRNQ/C2OUT/SS/RA5</text>
<text x="241.8" y="92.3">A5</text>
<text x="241.8" y="94.9">A6</text>
<text x="71.6" y="99.9">RC0/SOSCO/T1CKI/T3CKI/T3G/IOCC0</text>
<text x="120.6" y="97.4">AN12/SRI/FLT0/SDI/SDA/INT0/RB0</text>
<text x="121.1" y="99.9">AN10/C12IN3-/SCK/SCL/INT1/RB1</text>
<text x="241.8" y="97.4">A7</text>
<text x="241.8" y="99.9">A8</text>
<text x="71.6" y="102.5">RC1/SOSCI/CCP2/IOCC1</text>
<text x="71.6" y="105">RC2/AN14/CTPLS/CCP1/P1A/IOCC2</text>
<text x="71.6" y="107.6">RC6/AN18/TX/CK/IOCC6</text>
<text x="118.9" y="105">AN9/C12IN2-/CTED2/CCP2/SDO/RB3</text>
<text x="131.2" y="102.5">AN8/CTED1/INT2/RB2</text>
<text x="134.9" y="107.6">AN11/IOCB4/RB4</text>
<text x="241.8" y="102.5">A9</text>
<text x="241.8" y="105">A10</text>
<text x="241.8" y="107.6">A11</text>
<text x="71.6" y="110.1">RC7/AN19/RX/DT/IOCC7</text>
<text x="125.4" y="110.1">AN13/T1G/T3CKI/IOCB5/RB5</text>
<text x="135.6" y="112.6">PGC/IOCB6/RB6</text>
<text x="241.8" y="110.1">A12</text>
<text x="241.8" y="112.6">A13</text>
<text x="247.3" y="108.4">J3</text>
<text x="248.2" y="110.7">GameBoy_Cartridge_MountingPin</text>
<text x="48.2" y="114.2">PWR_FLAG</text>
<text x="71.6" y="115.2">VUSB3V3/VDDCORE</text>
<text x="71.6" y="117.7">D-/IOCC4</text>
<text x="135.6" y="115.2">PGD/IOCB7/RB7</text>
<text x="241.8" y="115.2">A14</text>
<text x="241.8" y="117.7">A15</text>
<text x="62.8" y="125.5">C4</text>
<text x="71.6" y="120.3">D+/IOCC5</text>
<text x="111.1" y="125.5" transform="rotate(-90 111.1 125.5)">VSS</text>
<text x="241.8" y="120.3">D0</text>
<text x="241.8" y="122.8">D1</text>
<text x="241.8" y="125.3">D2</text>
<text x="62.8" y="127.8">1uF</text>
<text x="241.8" y="127.9">D3</text>
<text x="241.8" y="130.4">D4</text>
<text x="57.9" y="134.9">GND</text>
<text x="108.7" y="134.9">GND</text>
<text x="217.9" y="135.7">R5</text>
<text x="218" y="138">10k</text>
<text x="241.8" y="133">D5</text>
<text x="241.8" y="135.5">D6</text>
<text x="241.8" y="138">D7</text>
<text x="241.8" y="140.6">RES</text>
<text x="241.8" y="143.1">VIN</text>
<text x="241.8" y="145.7">GND</text>
<text x="49.6" y="151.5">+5V</text>
<text x="147.8" y="153.9">ICSP</text>
<text x="148.9" y="151.6">J2</text>
<text x="157.5" y="150.2">+5V</text>
<text x="231.9" y="152.6">GND</text>
<text x="54" y="158.5">C2</text>
<text x="54.2" y="160.8">4.7uF</text>
<text x="66.6" y="158.5">C5</text>
<text x="66.6" y="160.8">1uF</text>
<text x="79.3" y="158.5">C6</text>
<text x="79.6" y="160.8">100nF</text>
<text x="92" y="158.5">C7</text>
<text x="92.3" y="160.8">100nF</text>
<text x="242" y="157.7">GND</text>
<text x="49" y="167.9">GND</text>
<text x="139.1" y="169.2">GND</text>
<text x="156.9" y="169.2">GND</text>
</g>
<g font-size="1.8">
<text x="13.8" y="41.9">SHIELD</text>
<text x="177.2" y="45.7">VCART_EN</text>
<text x="48.9" y="71.1">VCART_EN</text>
<text x="54.8" y="66">RES</text>
<text x="150.8" y="71.1">14 A14</text>
<text x="175.3" y="66">ICVPP</text>
<text x="233.3" y="68.6">PHI</text>
<text x="233.3" y="71.1">WR</text>
<text x="65" y="76.2">A0</text>
<text x="150.8" y="73.7">13 A15</text>
<text x="233.7" y="73.7">RD</text>
<text x="233.8" y="76.2">CS</text>
<text x="65" y="78.7">A1</text>
<text x="65" y="81.3">A2</text>
<text x="65" y="83.8">A3</text>
<text x="153.7" y="83.8">A10</text>
<text x="153.7" y="81.3">A9</text>
<text x="153.7" y="78.7">A8</text>
<text x="234" y="78.7">A0</text>
<text x="234" y="81.3">A1</text>
<text x="234" y="83.8">A2</text>
<text x="65" y="88.9">A5</text>
<text x="65" y="86.4">A4</text>
<text x="153.7" y="86.4">A11</text>
<text x="153.7" y="88.9">A12</text>
<text x="234" y="86.4">A3</text>
<text x="234" y="88.9">A4</text>
<text x="65" y="91.4">A6</text>
<text x="65" y="94">A7</text>
<text x="153.7" y="91.4">A13</text>
<text x="234" y="91.4">A5</text>
<text x="234" y="94">A6</text>
<text x="64.2" y="101.6">P31</text>
<text x="64.8" y="99.1">CS 15</text>
<text x="150.8" y="96.5">33 D0</text>
<text x="150.8" y="99.1">34 D1</text>
<text x="150.8" y="101.6">35 D2</text>
<text x="234" y="101.6">A9</text>
<text x="234" y="99.1">A8</text>
<text x="234" y="96.5">A7</text>
<text x="64.4" y="106.7">PHI 25</text>
<text x="64.7" y="104.1">RD 17</text>
<text x="150.8" y="104.1">36 D3</text>
<text x="150.8" y="106.7">37 D4</text>
<text x="233" y="106.7">A11</text>
<text x="233" y="104.1">A10</text>
<text x="64.4" y="109.2">WR 26</text>
<text x="150.8" y="109.2">38 D5</text>
<text x="150.8" y="111.8">39 D6</text>
<text x="233" y="109.2">A12</text>
<text x="233" y="111.8">A13</text>
<text x="61.3" y="116.8">USB_N 23</text>
<text x="61.4" y="119.4">USB_P 24</text>
<text x="150.8" y="114.3">40 D7</text>
<text x="233" y="114.3">A14</text>
<text x="233" y="116.8">A15</text>
<text x="234" y="119.4">D0</text>
<text x="234" y="121.9">D1</text>
<text x="234" y="124.5">D2</text>
<text x="234" y="129.5">D4</text>
<text x="234" y="127">D3</text>
<text x="141.7" y="137.2">ICPGD</text>
<text x="141.7" y="134.6">ICPGC</text>
<text x="149.9" y="137.2">D7</text>
<text x="149.9" y="134.6">D6</text>
<text x="234" y="132.1">D5</text>
<text x="234" y="137.2">D7</text>
<text x="234" y="134.6">D6</text>
<text x="209.7" y="139.7">RES</text>
<text x="233.1" y="142.2">P31</text>
<text x="132.8" y="161.3">ICPGC</text>
<text x="133.1" y="156.2">ICVPP</text>
<text x="161.3" y="158.7">ICPGD</text>
</g>
<text font-size=".5" fill="#840000" x="242.6" y="149.4">Mounting</text>
</svg>
